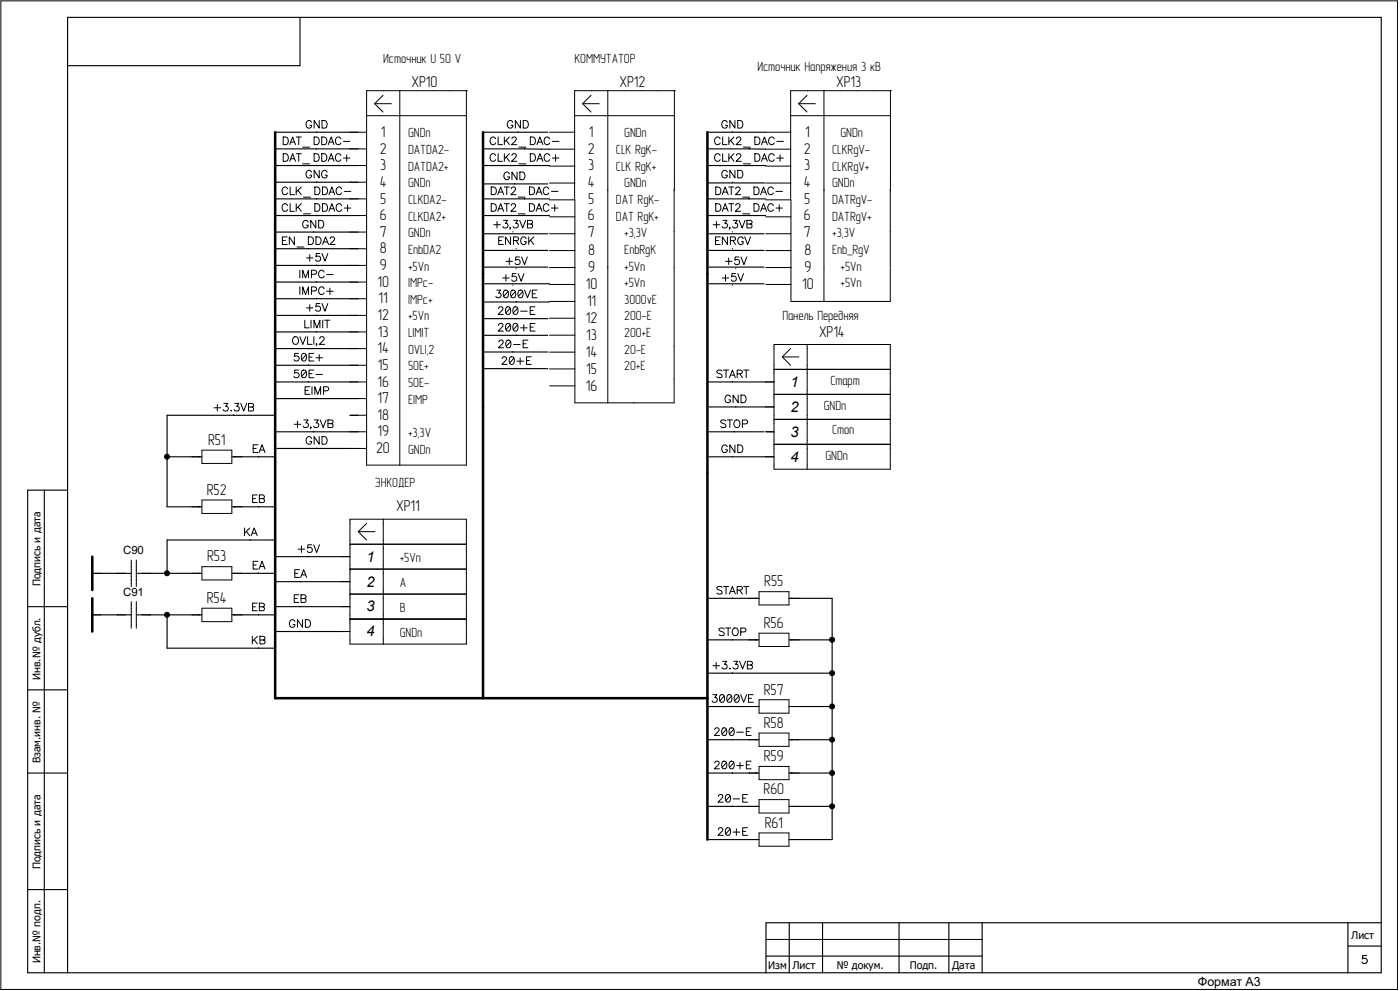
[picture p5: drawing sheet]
<svg xmlns="http://www.w3.org/2000/svg" width="420mm" height="297mm" viewBox="0 0 420 297" stroke-linecap="round" stroke-linejoin="round" font-family="sans-serif">
<g fill="#000" stroke="#000" stroke-width=".3">
<circle cx="50.1" cy="136.9" r=".74"/>
<circle cx="50.1" cy="171.8" r=".74"/>
<circle cx="50.1" cy="184.3" r=".74"/>
<circle cx="249.6" cy="191.7" r=".74"/>
<circle cx="249.6" cy="201.7" r=".74"/>
<circle cx="249.6" cy="211.7" r=".74"/>
<circle cx="249.6" cy="231.7" r=".74"/>
<circle cx="249.6" cy="221.7" r=".74"/>
<circle cx="249.6" cy="241.7" r=".74"/>
</g>
<g fill="none" stroke="#000" stroke-width=".34">
<path d="M90 5.2v14.5h-69.8M82.5 39.6h22.5M144.9 39.6h19.4M212.2 39.6h17.5M82.5 59.6h22.5M82.5 54.6h22.5M82.5 49.6h22.5M82.5 44.6h22.5M144.9 44.6l19.9 .1M144.9 59.6h19.9M144.9 49.6h19.9M144.9 55.1h19.4"/>
<path d="M212.2 59.6h17.5M212.2 49.6h17.5M212.2 44.6l17.5 .1M212.3 54.8h17.1M82.5 79.5h22.5M82.5 69.6h22.5M82.5 74.5h22.5M82.5 64.6h22.5M144.9 64.6h19.9M144.9 70.1h19.4M144.9 75.1h19.4M212.2 64.6h17.5"/>
<path d="M212.7 70.1h16.5M212.7 75.1h16.5M82.5 99.5h22.5M82.5 84.5h22.5M82.5 89.5h22.5M83.1 94.5h21.9M144.9 95.5h19.4M144.9 80.1h19.4M145.4 90.5h19.4M145.4 85h19.4M212.7 85h16.5M212.7 80.1h16.5"/>
<path d="M82.5 114.5h22.5M82.5 119.5h22.5M82.5 109.5h22.5M82.5 104.5h22.5M144.9 110.5h19.4M144.9 100.5h19.4M144.9 105.5h19.4M212.2 114.5h17.5M50.1 136.9h7.5M72.6 136.9h9.9M82.5 124.5h-32.4v27.4h7.5M83.1 134.4h21.9"/>
<path d="M83.1 129.4h21.9M212.7 136.9h17M212.7 129.4h16.5M212.7 122h17M13.3 146.9v144.6M20.3 146.9h-12v144.6h406.1v-286.3h-394.1v286.3M72.6 151.9h9.9M30.2 171.8h4.9M45.1 171.8h12.5M72.6 171.8h9.9M82.5 161.8h-32.4v10M82.5 174.3h20"/>
<path d="M82.5 166.8h20M212.2 179.3h12.5M239.6 179.3h10v72.3h-10M8.3 181.8h12M30.2 184.3h4.9M45.1 184.3h12.5M50.1 184.3v10h32.4M72.6 184.3h9.9M82.5 181.8h20M82.5 189.3h20M212.2 191.8h12.5M239.6 191.8h10"/>
<path d="M8.3 206.8h12M212.2 211.8h12.5M212.2 201.8h37.4M239.6 211.8h10M8.3 231.7h12M212.2 231.7h12.5M212.2 221.7h12.5M239.6 231.7h10M239.6 221.7h10M212.2 251.6h12.5M212.2 241.7h12.5M239.6 241.7h10"/>
<path d="M8.3 266.6h12M236.8 276.6v14.9M246.8 276.6v14.9M269.7 276.6v14.9M284.6 276.6v14.9M294.6 276.6v14.9M404.4 276.6v14.9M414.4 276.6h-184.6v14.9M229.8 286.6h64.8M404.4 283.5h10M410 286.4h-1.2l-.1 1a.84 .84 0 0 1 1.2 0 .84 .84 0 0 1-.1 1.2 .84 .84 0 0 1-1.2-.3"/>
</g>
<path d="M82.5 39.6v169.7h129.7M144.9 39.6v169.7M212.2 39.6v212M27.7 166.8v10M27.7 179.3v10" fill="none" stroke="#000" stroke-width=".76"/>
<g fill="none" stroke="#000" stroke-width=".3">
<path d="M.3 .3h418.9v296.2h-418.9zM93.5 36.7a.85 .85 0 0 0-1-.6 .85 .85 0 0 0-.7 .9v.5a.83 .83 0 0 0 .8 .9 .83 .83 0 0 0 .9-.9h-.6M95 39.5v.1M95.8 36.1v2.3l-1.6-2.3v2.3M96.6 36.1h.8a1.22 1.22 0 0 1 .8 1.2 1.22 1.22 0 0 1-.8 1.1h-.8zM105 39.6h5M110 27.2h29.9v112.2h-29.9zM110 34.7h29.9M112.4 31.1h5M112.4 31.1l2.5 2.5M114.9 28.6l-2.5 2.5M119.9 27.2v112.2"/>
<path d="M139.9 27.2h.1M153.8 36.7a.85 .85 0 0 0-.9-.6 .85 .85 0 0 0-.7 .9v.5a.83 .83 0 0 0 .8 .9 .83 .83 0 0 0 .8-.9h-.5M155.4 39.5v.1M156.1 36.1v2.3l-1.5-2.3v2.3M157 36.1h.7a1.22 1.22 0 0 1 .8 1.2 1.22 1.22 0 0 1-.8 1.1h-.7zM164.8 39.6h7.7M172.4 34.7h29.9M174.8 31.1h4.9M174.8 31.1l2.5 2.5M177.3 28.6l-2.5 2.5M182.3 27.2v67.5M202.3 27.2h.1"/>
<path d="M202.3 27.2h-29.9v32.4M202.3 27.2v29.9M218.2 36.7a.85 .85 0 0 0-1-.6 .85 .85 0 0 0-.7 .9v.5a.83 .83 0 0 0 .9 .9 .83 .83 0 0 0 .8-.9h-.6M219.7 39.5v.1M220.5 36.1v2.3l-1.6-2.3v2.3M221.3 36.1h.8a1.22 1.22 0 0 1 .8 1.2 1.22 1.22 0 0 1-.8 1.1h-.8zM229.7 39.6h7.6M237.2 34.7h29.9M239.6 31.1l2.5 2.5M239.6 31.1h5M242.1 28.6l-2.5 2.5M247.2 27.2v63"/>
<path d="M267.1 27.2h.1M267.1 27.2h-29.9v32.4M267.1 27.2v29.9M85 41.1h.7a1.22 1.22 0 0 1 .8 1.1 1.22 1.22 0 0 1-.8 1.1h-.7zM85 46.1h.7a1.22 1.22 0 0 1 .8 1.1 1.22 1.22 0 0 1-.8 1.1h-.7zM86.3 56.6a.85 .85 0 0 0-1-.6 .85 .85 0 0 0-.7 .9v.6a.86 .86 0 0 0 .7 .8 .86 .86 0 0 0 1-.5M86.9 43.3l.9-2.2 .8 2.2M86.9 48.3l.9-2.2 .8 2.2M87 56v2.3h1.3M87.2 42.6h1.1M87.2 47.6h1.1M88.9 56v2.3"/>
<path d="M88.9 41.1h1.5M88.9 46.1h1.5M89.4 57.1l1 1.2M89.6 41.1v2.2M89.6 46.1v2.2M90.4 56l-1.5 1.6M90.8 44.1h2.1M90.8 49.1h2.1M91.1 59.1h2M93.5 51.6a.85 .85 0 0 0-1-.5 .85 .85 0 0 0-.7 .8v.6a.83 .83 0 0 0 .8 .9 .83 .83 0 0 0 .9-.9h-.6M94.2 41.1h.8a1.22 1.22 0 0 1 .8 1.1 1.22 1.22 0 0 1-.8 1.1h-.8zM94.2 46.1h.8a1.22 1.22 0 0 1 .8 1.1 1.22 1.22 0 0 1-.8 1.1h-.8z"/>
<path d="M94.4 56h.8a1.22 1.22 0 0 1 .8 1.2 1.22 1.22 0 0 1-.8 1.1h-.8zM95 44.5v.1M95 49.5v.1M95 54.5v.1M95 59.5v.1M95.8 51.1v2.2l-1.6-2.2v2.2M96.5 41.1h.8a1.22 1.22 0 0 1 .8 1.1 1.22 1.22 0 0 1-.8 1.1h-.8zM96.5 46.1h.8a1.22 1.22 0 0 1 .8 1.1 1.22 1.22 0 0 1-.8 1.1h-.8zM96.7 56h.8a1.22 1.22 0 0 1 .8 1.2 1.22 1.22 0 0 1-.8 1.1h-.8zM98.1 51.6a.85 .85 0 0 0-.9-.5 .85 .85 0 0 0-.7 .8v.6a.83 .83 0 0 0 .8 .9 .83 .83 0 0 0 .8-.9h-.5M98.5 43.3l.9-2.2 .8 2.2M98.5 48.3l.9-2.2 .8 2.2"/>
<path d="M98.7 58.3l.9-2.3 .8 2.3M98.8 42.6h1.1M98.8 47.6h1.1M99 57.6h1.1M102.3 41.6a.85 .85 0 0 0-1-.5 .85 .85 0 0 0-.7 .9v.5a.86 .86 0 0 0 .7 .9 .86 .86 0 0 0 1-.6M102.3 46.6a.85 .85 0 0 0-1-.5 .85 .85 0 0 0-.7 .8v.6a.86 .86 0 0 0 .7 .8 .86 .86 0 0 0 1-.5M102.5 56.6a.85 .85 0 0 0-1-.6 .85 .85 0 0 0-.7 .9v.6a.86 .86 0 0 0 .7 .8 .86 .86 0 0 0 1-.5M103 42.4h2M103 47.4h2M103.3 57.4h1.9M104 46.4v1.9M105 59.6h5"/>
<path d="M105 54.6h5M105 44.6h5M105 49.6h5M147.4 56h.7a1.22 1.22 0 0 1 .8 1.2 1.22 1.22 0 0 1-.8 1.1h-.7zM148.7 41.6a.85 .85 0 0 0-1-.5 .85 .85 0 0 0-.7 .9 .97 .97 0 0 0 .3 1.2 .97 .97 0 0 0 1.3-.1l.1-.3M148.7 46.6a.85 .85 0 0 0-1-.5 .85 .85 0 0 0-.7 .8 .97 .97 0 0 0 .3 1.3 .97 .97 0 0 0 1.3-.2l.1-.2M149.3 58.3l.9-2.3 .9 2.3M149.4 41.1v2.2h1.3M149.4 46.1v2.2h1.3M149.6 57.6h1.1M151.3 56h1.5M151.3 41.1v2.2"/>
<path d="M151.3 46.1v2.2M151.8 42l1 1.3M151.8 47l1 1.3M152 56v2.3M152.8 52.1a.85 .85 0 0 0-.9-.5 .85 .85 0 0 0-.7 .9v.5a.83 .83 0 0 0 .8 .9 .83 .83 0 0 0 .8-.9h-.5M152.8 41.1l-1.5 1.5M152.8 46.1l-1.5 1.5M153.4 56.6l.4-.6h.5l.4 .5-.4 .8-1.1 1h1.6M153.6 41.6l.4-.5h.5l.4 .4-.3 .8-1.1 1h1.5M153.6 46.6l.4-.5h.5l.4 .4-.3 .8-1.1 1h1.5M154.3 55v.1M155.1 51.6v2.2l-1.5-2.2v2.2"/>
<path d="M155.4 59.1h2.1M155.7 44.1h2.1M155.7 49.1h2.1M156 51.6h.7a1.22 1.22 0 0 1 .8 1.1 1.22 1.22 0 0 1-.8 1.1h-.7zM157.4 44.5v.1M157.4 49.5v.1M157.4 59.5v.1M158.8 56h.8a1.22 1.22 0 0 1 .8 1.2 1.22 1.22 0 0 1-.8 1.1h-.8zM159.1 41.1h.8a1.22 1.22 0 0 1 .7 1.1 1.22 1.22 0 0 1-.7 1.1h-.8zM159.1 46.1h.8a1.22 1.22 0 0 1 .7 1.1 1.22 1.22 0 0 1-.7 1.1h-.8zM160.8 58.3l.9-2.3 .9 2.3M161.1 43.3l.9-2.2 .9 2.2"/>
<path d="M161.1 48.3l.9-2.2 .9 2.2M161.2 57.6h1.1M161.4 42.6h1.1M161.4 47.6h1.1M164.6 56.6a.85 .85 0 0 0-.9-.6 .85 .85 0 0 0-.7 .9 .97 .97 0 0 0 .3 1.3 .97 .97 0 0 0 1.2-.2l.1-.2M164.8 54.9h7.7M164.8 44.7h7.7M164.8 49.8h7.7M164.9 41.6a.85 .85 0 0 0-1-.5 .85 .85 0 0 0-.7 .9 .97 .97 0 0 0 .3 1.2 .97 .97 0 0 0 1.3-.1l.1-.3M164.9 46.6a.85 .85 0 0 0-1-.5 .85 .85 0 0 0-.7 .8 .97 .97 0 0 0 .3 1.3 .97 .97 0 0 0 1.3-.2l.1-.2M165.4 57.4h2M165.7 42.4h2"/>
<path d="M165.7 47.4h2M166.7 46.4v1.9M202.2 56.7v64h-29.7v-60.8h-7.7M214.7 56h.8a1.22 1.22 0 0 1 .8 1.2 1.22 1.22 0 0 1-.8 1.1h-.8zM216 41.6a.85 .85 0 0 0-.9-.5 .85 .85 0 0 0-.7 .9 .97 .97 0 0 0 .3 1.2 .97 .97 0 0 0 1.2-.1l.1-.3M216 46.6a.85 .85 0 0 0-.9-.5 .85 .85 0 0 0-.7 .8 .97 .97 0 0 0 .3 1.3 .97 .97 0 0 0 1.2-.2l.1-.2M216.7 58.3l.9-2.3 .8 2.3M216.8 41.1v2.2h1.3M216.8 46.1v2.2h1.3M217 57.6h1.1M218.2 51.6a.85 .85 0 0 0-1-.5 .85 .85 0 0 0-.7 .8v.6a.83 .83 0 0 0 .9 .9 .83 .83 0 0 0 .8-.9h-.6M218.6 56h1.5"/>
<path d="M218.7 41.1v2.2M218.7 46.1v2.2M219.2 42l1 1.3M219.2 47l1 1.3M219.4 56v2.3M219.7 54.5v.1M220.2 41.1l-1.5 1.5M220.2 46.1l-1.5 1.5M220.5 51.1v2.2l-1.6-2.2v2.2M220.7 56.6l.4-.6h.5l.4 .5-.3 .8-1.1 1h1.6M220.9 41.6l.5-.5h.4l.4 .4-.3 .8-1.1 1h1.6M220.9 46.6l.5-.5h.4l.4 .4-.3 .8-1.1 1h1.6"/>
<path d="M221.3 51.1h.8a1.22 1.22 0 0 1 .8 1.1 1.22 1.22 0 0 1-.8 1.1h-.8zM222.8 59.1h2.1M223 44.1h2.1M223 49.1h2.1M224.7 44.5v.1M224.7 49.5v.1M224.7 59.5v.1M226.2 56h.7a1.22 1.22 0 0 1 .8 1.2 1.22 1.22 0 0 1-.8 1.1h-.7zM226.4 41.1h.8a1.22 1.22 0 0 1 .8 1.1 1.22 1.22 0 0 1-.8 1.1h-.8zM226.4 46.1h.8a1.22 1.22 0 0 1 .8 1.1 1.22 1.22 0 0 1-.8 1.1h-.8zM228.2 58.3l.9-2.3 .9 2.3M228.4 43.3l.9-2.2 .9 2.2"/>
<path d="M228.4 48.3l.9-2.2 .9 2.2M228.5 57.6h1.1M228.8 42.6h1.1M228.8 47.6h1.1M229.7 59.9h7.6v30.4h29.8v-9.9M229.7 54.9h7.6M229.7 44.7h7.6M229.7 49.8h7.6M232 56.6a.85 .85 0 0 0-1-.6 .85 .85 0 0 0-.7 .9 .97 .97 0 0 0 .3 1.3 .97 .97 0 0 0 1.3-.2l.1-.2M232.2 41.6a.85 .85 0 0 0-.9-.5 .85 .85 0 0 0-.7 .9 .97 .97 0 0 0 .3 1.2 .97 .97 0 0 0 1.3-.1v-.3M232.2 46.6a.85 .85 0 0 0-.9-.5 .85 .85 0 0 0-.7 .8 .97 .97 0 0 0 .3 1.3 .97 .97 0 0 0 1.3-.2v-.2M232.8 57.4h1.9"/>
<path d="M233 42.4h2M233 47.4h2M234 46.4v1.9M267.1 56.7v23.5M84.7 72.1h.9M86.1 71h-1.4v2.3h1.4M86.3 61.6a.85 .85 0 0 0-1-.6 .85 .85 0 0 0-.7 .9v.6a.86 .86 0 0 0 .7 .8 .86 .86 0 0 0 1-.5M87 61v2.3h1.3M88.3 71v2.3l-1.5-2.3v2.3M88.9 61v2.3M89.1 74h2.1M89.4 62.1l1 1.2"/>
<path d="M90.4 61l-1.5 1.6M91.1 64.1h2M91.9 77.3h2M92.5 66.6a.85 .85 0 0 0-1-.6 .85 .85 0 0 0-.7 .9v.6a.83 .83 0 0 0 .8 .8 .83 .83 0 0 0 .9-.8h-.6M92.5 74.4v.1M92.5 71h.8a1.22 1.22 0 0 1 .7 1.1 1.22 1.22 0 0 1-.7 1.2h-.8zM92.9 76.3v2M94 69.4v.2M94.4 61h.8a1.22 1.22 0 0 1 .8 1.2 1.22 1.22 0 0 1-.8 1.1h-.8zM94.7 66v2.3l-1.5-2.3v2.3M94.8 71h.7a1.22 1.22 0 0 1 .8 1.1 1.22 1.22 0 0 1-.8 1.2h-.7zM95 64.5v.1"/>
<path d="M95 79.4v.1M95.6 66h.8a1.22 1.22 0 0 1 .7 1.2 1.22 1.22 0 0 1-.7 1.1h-.8zM96 76h-1.1l-.1 1a.8 .8 0 0 1 1.2 0 .8 .8 0 0 1-.2 1.2 .8 .8 0 0 1-1.1-.3M96.6 76l.9 2.3 .8-2.3M96.7 61h.8a1.22 1.22 0 0 1 .8 1.2 1.22 1.22 0 0 1-.8 1.1h-.8zM96.8 73.3l.9-2.3 .9 2.3M97.1 72.5h1.1M98.7 63.3l.9-2.3 .8 2.3M99 62.6h1.1M99.1 71.5l.4-.5h.4l.5 .4-.4 .8-1.1 1.1h1.6M102.5 61.6a.85 .85 0 0 0-1-.6 .85 .85 0 0 0-.7 .9v.6a.86 .86 0 0 0 .7 .8 .86 .86 0 0 0 1-.5M103.3 62.4h1.9"/>
<path d="M104.3 61.4v1.9M105 74.5h5M105 69.6h5M105 79.5h5M105 64.6h5M147.4 61h.7a1.22 1.22 0 0 1 .8 1.2 1.22 1.22 0 0 1-.8 1.1h-.7zM148.1 67.4h2M149.1 66.4v1.9M149.3 63.3l.9-2.3 .9 2.3M149.6 72.1h.9M149.6 62.6h1.1M151 71h-1.4v2.3h1.4"/>
<path d="M151 66h1.3l-.7 .9a.73 .73 0 0 1 .8 .9 .73 .73 0 0 1-1 .5l-.6-.4M151.3 61h1.5M151.8 78.3h2M152 61v2.3M152.8 77.3v2M153.2 71v2.3l-1.6-2.3v2.3M153.2 68.2h-.2h.2l-.2 .5M153.4 61.6l.4-.6h.5l.4 .5-.4 .8-1.1 1h1.6M153.9 69.4v.2M154.1 72.1l1.3-.1 .2-.5-.6-.5h-.9v2.3M154.1 66h1.3l-.7 .9a.73 .73 0 0 1 .8 .9 .73 .73 0 0 1-1 .5l-.6-.4M154.8 72.1l.8 1.2"/>
<path d="M154.9 74.4v.1M155.4 64.1h2.1M155.8 77h-1.1l-.1 1a.8 .8 0 0 1 1.3 0 .8 .8 0 0 1-.2 1.2 .8 .8 0 0 1-1.2-.3M155.9 66l.9 2.3 .9-2.3M156.5 77l.9 2.3 .8-2.3M157.4 64.5v.1M157.9 71.5a.85 .85 0 0 0-1-.5 .85 .85 0 0 0-.7 .9v.5a.83 .83 0 0 0 .8 .9 .83 .83 0 0 0 .9-.9h-.6M158.2 66l1.5 .3v.6l-.5 .2 .6 .5-.2 .6-1.4 .1zM158.2 67.1h1M158.6 71v2.3M158.8 61h.8a1.22 1.22 0 0 1 .8 1.2 1.22 1.22 0 0 1-.8 1.1h-.8zM159.2 72l.9 1.3"/>
<path d="M160.1 71l-1.5 1.5M160.8 63.3l.9-2.3 .9 2.3M161.2 62.6h1.1M164.6 61.6a.85 .85 0 0 0-.9-.6 .85 .85 0 0 0-.7 .9 .97 .97 0 0 0 .3 1.3 .97 .97 0 0 0 1.2-.2l.1-.2M164.8 75.1h7.7M164.8 70.1h7.7M164.8 65h7.7M165.4 62.4h2M166.4 61.4v1.9M214 67.4h1.9M214.6 72.1h.9M214.7 61h.8a1.22 1.22 0 0 1 .8 1.2 1.22 1.22 0 0 1-.8 1.1h-.8z"/>
<path d="M214.9 66.4v1.9M216.1 71h-1.5v2.3h1.5M216.7 63.3l.9-2.3 .8 2.3M216.9 66h1.2l-.7 .9a.73 .73 0 0 1 .8 .9 .73 .73 0 0 1-1 .5l-.5-.4M217 62.6h1.1M217.6 78.3h2M218.2 71v2.3l-1.5-2.3v2.3M218.6 77.3v2M218.6 61h1.5M219 68.2h-.2h.2l-.2 .5M219.1 72.1l1.3-.1 .2-.4v-.4l-1.5-.2v2.3M219.4 61v2.3"/>
<path d="M219.7 69.4v.2M219.7 74.4v.1M219.9 72.1l.7 1.2M220 66h1.2l-.7 .9a.73 .73 0 0 1 .8 .9 .73 .73 0 0 1-1 .5l-.5-.4M220.7 61.6l.4-.6h.5l.4 .5-.3 .8-1.1 1h1.6M221.7 77h-1.1l-.1 1a.8 .8 0 0 1 1.2 0 .8 .8 0 0 1-.2 1.2 .8 .8 0 0 1-1.2-.3M221.7 66l.9 2.3 .9-2.3M222.3 77l.9 2.3 .8-2.3M222.8 64.1h2.1M223 71.5a.85 .85 0 0 0-1-.5 .85 .85 0 0 0-.7 .9 .97 .97 0 0 0 .3 1.2 .97 .97 0 0 0 1.3-.1l.1-.6h-.6M223.4 71l.9 2.3 .9-2.3M224.1 67.1h.9"/>
<path d="M224.1 66l1.4 .3v.6l-.5 .2 .6 .5-.2 .6-1.3 .1zM224.7 64.5v.1M226.2 61h.7a1.22 1.22 0 0 1 .8 1.2 1.22 1.22 0 0 1-.8 1.1h-.7zM228.2 63.3l.9-2.3 .9 2.3M228.5 62.6h1.1M229.7 75.1h7.6M229.7 70.1h7.6M229.7 65h7.6M232 61.6a.85 .85 0 0 0-1-.6 .85 .85 0 0 0-.7 .9 .97 .97 0 0 0 .3 1.3 .97 .97 0 0 0 1.3-.2l.1-.2M232.8 62.4h1.9M233.8 61.4v1.9M90 81v2.3"/>
<path d="M90 86v2.3M90.8 88.3v-2.3l.9 2.3 .8-2.3v2.3M90.8 83.3v-2.3l.9 2.3 .8-2.3v2.3M91.4 96v2.3h1.4M91.9 92.3h2M92.9 91.3v2M93.3 96v2.3M93.4 87.2l1.3-.1 .3-.4-.2-.5-1.4-.2v2.3M93.4 82.2l1.3-.1 .3-.4-.2-.5-1.4-.2v2.3M94.2 98.3v-2.3l.9 2.3 .9-2.3v2.3M95 84.4v.1M95 89.4v.1"/>
<path d="M95 94.4v.1M95 99.4v.1M96 91h-1.1l-.1 1a.8 .8 0 0 1 1.2 0 .8 .8 0 0 1-.2 1.2 .8 .8 0 0 1-1.1-.4M96.6 91l.9 2.3 .8-2.3M96.8 96v2.3M97.2 86.5a.85 .85 0 0 0-.9-.5 .85 .85 0 0 0-.7 .9v.5a.86 .86 0 0 0 .7 .9 .86 .86 0 0 0 .9-.5M97.2 81.5a.85 .85 0 0 0-.9-.5 .85 .85 0 0 0-.7 .9v.5a.86 .86 0 0 0 .7 .9 .86 .86 0 0 0 .9-.5M97.4 96h1.5M98 87.3h1.9M98 82.3h1.9M98.1 96v2.3M99 86.3v2"/>
<path d="M105 99.5h5M105 89.5h5M105 94.5h5M105 84.5h5M149 87h1.2l-.6 .8a.77 .77 0 0 1 .5 1.3 .77 .77 0 0 1-1.3-.3M149.6 92.5l.4-.6 .7 .1 .2 .4-.1 .4-1.4 1.4h1.6M149.6 97.5l.4-.6 .7 .1 .2 .4-.1 .4-1.4 1.4h1.6M150.8 83.3h1.9M151.3 87a.8 .8 0 0 1 1.1 .4 1.09 1.09 0 0 1 .1 1.3 1.09 1.09 0 0 1-1.2 .5 1.79 1.79 0 0 1 0-2.2zM151.8 82.3v2M152 92a.8 .8 0 0 1 1.1 .4 1.09 1.09 0 0 1 .1 1.3 1.09 1.09 0 0 1-1.2 .4 1.79 1.79 0 0 1 0-2.1zM152 97a.8 .8 0 0 1 1.1 .4 1.09 1.09 0 0 1 .1 1.3 1.09 1.09 0 0 1-1.2 .4 1.79 1.79 0 0 1 0-2.1z"/>
<path d="M152.4 87.4l-1.3 1.4M153.1 92.4l-1.3 1.4M153.1 97.4l-1.3 1.4M153.5 87a.8 .8 0 0 1 1.1 .4 1.09 1.09 0 0 1 .1 1.3 1.09 1.09 0 0 1-1.2 .5 1.79 1.79 0 0 1 0-2.2zM153.9 85.4v.1M154.2 92a.8 .8 0 0 1 1.1 .4 1.09 1.09 0 0 1 .1 1.3 1.09 1.09 0 0 1-1.2 .4 1.79 1.79 0 0 1 0-2.1zM154.2 97a.8 .8 0 0 1 1.1 .4 1.09 1.09 0 0 1 .1 1.3 1.09 1.09 0 0 1-1.2 .4 1.79 1.79 0 0 1 0-2.1zM154.6 87.4l-1.3 1.4M154.8 82h-1.1l-.1 1a.8 .8 0 0 1 1.2 0 .8 .8 0 0 1-.1 1.2 .8 .8 0 0 1-1.2-.3M154.9 80.4v.2M154.9 90.4v.1M154.9 95.4v.1"/>
<path d="M155.3 92.4l-1.3 1.4M155.3 97.4l-1.3 1.4M155.4 82l.9 2.3 .9-2.3M155.7 87a.8 .8 0 0 1 1.1 .4 1.09 1.09 0 0 1 .1 1.3 1.09 1.09 0 0 1-1.2 .5 1.79 1.79 0 0 1 0-2.2zM156.2 93.3h2M156.2 98.3h2M156.8 87.4l-1.3 1.4M157.1 97.3v1.9M157.4 87l.8 2.2 .9-2.2M159 93h.9M159 98h.9M159.7 88.1h.9"/>
<path d="M160.5 91.9h-1.5v2.3h1.5M160.5 96.9h-1.5v2.3h1.5M161.1 87h-1.4v2.2h1.4M164.8 85.3h7.7M164.8 80.2h7.7M164.8 90.3h7.7M164.8 95.4h7.7M182.3 94.9v25.8M216.7 83.3h1.9M217.6 82.3v2M219.7 85.4v.1M220.7 82h-1.1l-.1 1a.8 .8 0 0 1 1.2 0 .8 .8 0 0 1-.2 1.2 .8 .8 0 0 1-1.1-.3"/>
<path d="M220.7 80.4v.2M221.3 82l.9 2.3 .9-2.3M229.7 85.3h7.6M229.7 80.2h7.6M88.2 101a1.13 1.13 0 0 1 1.3 .5 1.13 1.13 0 0 1-.2 1.4 1.05 1.05 0 0 1-1.5-.2 1.05 1.05 0 0 1 .2-1.4zM89.5 105.9h-1.1l-.1 1a.83 .83 0 0 1 1.3 0 .83 .83 0 0 1-.2 1.2 .83 .83 0 0 1-1.2-.3M89.5 110.9h-1.1l-.1 1a.83 .83 0 0 1 1.3 0 .83 .83 0 0 1-.2 1.2 .83 .83 0 0 1-1.2-.3M90 100.9l.8 2.3 .9-2.3M90.7 106a.8 .8 0 0 1 1.1 .3 1.09 1.09 0 0 1 .1 1.3 1.09 1.09 0 0 1-1.2 .5 1.79 1.79 0 0 1 0-2.1zM90.7 111a.8 .8 0 0 1 1.1 .3 1.09 1.09 0 0 1 .1 1.3 1.09 1.09 0 0 1-1.2 .5 1.79 1.79 0 0 1 0-2.1zM91.5 117h.9M91.8 106.3l-1.3 1.5"/>
<path d="M91.8 111.3l-1.3 1.5M92.3 100.9v2.3h1.3M92.5 104.4v.1M92.5 109.3v.2M92.5 114.3v.2M92.7 107h.9M92.7 112h.9M92.9 115.9h-1.4v2.3h1.4M93.6 115.9v2.3M94.1 105.9h-1.4v2.3h1.4M94.1 110.9h-1.4v2.3h1.4M94.1 100.9v2.3"/>
<path d="M94.4 118.2v-2.3l.9 2.3 .9-2.3v2.3M94.8 107.2h2M94.8 112.2h2M95 119.3v.2M95 103.1h-.2h.2l-.2 .5M95.8 106.3v1.9M95.9 101.5l.5-.6 .6 .1 .2 .3v.5l-1.4 1.4h1.6M97.1 117.1l1.3-.1 .2-.3-.1-.6-1.4-.2v2.3M105 114.5h5M105 109.5h5M105 119.5h5M105 104.5h5"/>
<path d="M149.6 102.5l.5-.6 .6 .1 .3 .4-.1 .4-1.4 1.4h1.6M150.7 107.5l.4-.6 .7 .1 .2 .4-.1 .4-1.4 1.4h1.6M152.1 102a.8 .8 0 0 1 1.1 .4 1.09 1.09 0 0 1 .1 1.3 1.09 1.09 0 0 1-1.2 .4 1.79 1.79 0 0 1 0-2.1zM153.1 107a.8 .8 0 0 1 1.1 .4 1.09 1.09 0 0 1 .1 1.3 1.09 1.09 0 0 1-1.2 .4 1.79 1.79 0 0 1 0-2.1zM153.2 102.4l-1.4 1.4M153.9 105.4v.1M154.1 103.3h1.9M154.2 107.4l-1.3 1.4M154.9 100.4v.1M154.9 110.4v.1M155.1 108.2h2M156 107.3v1.9"/>
<path d="M156.9 103h.9M157.9 108h.9M158.4 101.9h-1.5v2.3h1.5M159.4 106.9h-1.5v2.3h1.5M164.8 115.7h7.7M164.8 105.5h7.7M164.8 100.5h7.7M164.8 110.6h7.7M216.6 111.2l-.5-.3-1 .3 .2 .6 1.1 .4 .2 .7-.5 .3-1-.3M217 110.9h1.6M217.8 110.9v2.3M218.8 113.2l.9-2.3 .9 2.3"/>
<path d="M219.2 119a.85 .85 0 0 0-1-.6 .85 .85 0 0 0-.7 .9v.5a.83 .83 0 0 0 .8 .9 .83 .83 0 0 0 .9-.9h-.6M219.2 112.4h1.1M219.7 114.3v.2M221.1 112l1.4-.1 .2-.6-.2-.3-1.4-.1v2.3M221.4 118.4v2.3l-1.5-2.3v2.3M221.9 112l.8 1.2M222.3 118.4h.8a1.22 1.22 0 0 1 .7 1.1 1.22 1.22 0 0 1-.7 1.2h-.8zM223.1 110.9h1.6M223.9 110.9v2.3M229.7 114.5h2.5M232.2 103.3h34.9v37.3h-34.9zM232.2 118.2h34.9"/>
<path d="M232.2 110.7h34.9M234.7 107h4.9M234.7 107l2.5 2.5M237.2 104.5l-2.5 2.5M242.1 103.3v37.3M57.6 136.9h3M60.6 134.9h9v4h-9zM64.2 122.2h2M65.2 121.2v2M67.1 120.9h1.3l-.7 .9a.73 .73 0 0 1 .8 .8 .73 .73 0 0 1-1 .6l-.6-.4M69.3 123v.2zM69.6 136.9h3"/>
<path d="M70.1 124.3v.2M70.4 120.9h1.3l-.7 .9a.73 .73 0 0 1 .8 .8 .73 .73 0 0 1-1 .6l-.6-.4M72.2 120.9l.9 2.3 .9-2.3M74.5 120.9l1.5 .2v.7l-.5 .2 .6 .4-.2 .7-1.4 .1zM74.5 122h1M75.9 134.4h.9M77.4 133.3h-1.5v2.3h1.5M77.6 136.8v.1M77.7 135.6l.9-2.3 .9 2.3M78.1 134.9h1.1M88.3 127.2h2M89.2 126.2v1.9"/>
<path d="M91.2 125.9h1.2l-.7 .8a.73 .73 0 0 1 .9 .9 .73 .73 0 0 1-1.1 .5l-.5-.4M93.3 128.1h-.2h.2l-.2 .5M93.5 131.4a.85 .85 0 0 0-1-.5 .85 .85 0 0 0-.7 .8v.6a.83 .83 0 0 0 .8 .9 .83 .83 0 0 0 .9-.9h-.6M94 129.3v.1M94.3 125.9h1.2l-.7 .8a.73 .73 0 0 1 .8 .9 .73 .73 0 0 1-1 .5l-.5-.4M95 134.3v.1M95.8 130.9v2.2l-1.6-2.2v2.2M96.1 125.9l.8 2.2 .9-2.2M96.6 130.9h.8a1.22 1.22 0 0 1 .8 1.1 1.22 1.22 0 0 1-.8 1.1h-.8zM98.4 127h1M98.4 125.9l1.4 .2v.6l-.4 .3 .5 .4-.2 .7h-1.3zM105 134.4h5"/>
<path d="M105 129.4h5M105 124.5h5M217.8 126.2l-.6-.3-1 .3 .1 .4 1.3 .6 .2 .6-.6 .3-1-.3M218.2 133.9a.85 .85 0 0 0-1-.6 .85 .85 0 0 0-.7 .9v.6a.83 .83 0 0 0 .9 .8 .83 .83 0 0 0 .8-.8h-.6M218.2 125.9h1.6M218.9 125.9v2.2M219.7 136.8v.1M220.2 129.3v.1M220.4 126.2l.5-.3a1.11 1.11 0 0 1 1.1 1.2 1.11 1.11 0 0 1-1.4 1l-.4-.8zM220.5 133.3v2.3l-1.6-2.3v2.3M220.7 121.8v.2M221.3 133.4h.8a1.22 1.22 0 0 1 .8 1.1 1.22 1.22 0 0 1-.8 1.1h-.8z"/>
<path d="M222.7 127h1.3l.3-.7-.6-.4h-1v2.2M229.7 136.9h2.5M229.7 129.4h2.5M229.7 122h2.5M232.2 133.2h34.9M232.2 125.7h34.9M57.6 151.9h3M60.6 149.9h9v4h-9zM69.6 151.9h3M73.4 158.2v2.4M73.9 159.3l1 1.3M74.9 158.2l-1.5 1.6"/>
<path d="M75.7 159.8h1.1M75.8 149.4h.8M77.2 148.3h-1.4v2.3h1.4M77.6 151.8v.1M77.8 149.4h1M77.8 148.3h1l.5 .5-.2 .6h-.3l.5 .5-.2 .6-1.3 .1zM105 155.6h34.9v37.4h-34.9zM107.5 159.3h5M107.5 159.3l2.5 2.5M110 156.8l-2.5 2.5M115 155.6v37.4M27.7 171.8h2.5"/>
<path d="M35.1 171.8h4.3M39.4 167.9v7.9M40.9 171.8h4.2M40.9 167.9v7.9M57.6 171.8h3M60.6 169.8h9v4h-9zM69.6 171.8h3M75.1 161.7v.1M75.4 160.6l.8-2.4 1 2.4M75.9 169.3h.9M77.4 168.2h-1.5v2.4h1.5M77.6 171.7v.1"/>
<path d="M77.7 170.6l.9-2.4 .9 2.4M78.1 169.8h1.1M88.3 179.4h.8M88.4 171.8h.9M89.5 164.6h1.9M89.7 178.3h-1.4v2.3h1.4M89.9 170.7h-1.5v2.4h1.5M90 174.2v.1M90.2 173.1l.9-2.4 .9 2.4M90.3 178.3h1l.5 .4-.2 .6-.3 .1 .5 .4-.2 .7-1.3 .1zM90.3 179.4h1M90.4 163.6v2"/>
<path d="M90.6 172.3h1.1M92.5 166.7v.1M93.5 163.3h-1.1l-.1 1a.8 .8 0 0 1 1.2 0 .8 .8 0 0 1-.2 1.2 .8 .8 0 0 1-1.1-.4M94.1 163.3l.9 2.3 .8-2.3M102.5 174.3h2.5M102.5 166.8h2.5M105 178.1h34.9M105 170.6h34.9M105 163.1h34.9M216.6 176.1l-.5-.3-1 .3 .2 .6 1.1 .4 .2 .3v.4l-.5 .3-1-.3M217 175.8h1.6M217.8 175.8v2.3"/>
<path d="M218.8 178.1l.9-2.3 .9 2.3M219.2 177.3h1.1M219.7 179.2v.1M221.1 176.9l1.4-.2 .2-.5-.2-.3-1.4-.1v2.3M221.9 176.9l.8 1.2M223.1 175.8h1.6M223.9 175.8v2.3M224.7 179.3h3M227.7 177.3h9v4h-9zM236.7 179.3h2.9M27.7 184.3h2.5M35.1 184.3h4.3"/>
<path d="M39.4 180.3v8M40.9 184.3h4.2M40.9 180.3v8M57.6 184.3h3M60.6 182.3h9v4h-9zM69.6 184.3h3M75.7 190.7v2.3M75.8 181.9h.8M76.2 191.7l1 1.3M77.2 180.8h-1.4v2.2h1.4M77.2 190.7l-1.5 1.5M77.6 184.1v.2"/>
<path d="M77.6 194.1v.2M77.8 181.9h1M77.8 180.8h1l.5 .4-.2 .6-.3 .1 .5 .4-.2 .7h-1.3zM78 191.8h1M78 190.7h1l.5 .5-.2 .5-.3 .1 .5 .4-.2 .7-1.3 .1zM88.5 186.3a.85 .85 0 0 0-1-.6 .85 .85 0 0 0-.7 .9v.6a.83 .83 0 0 0 .9 .8 .83 .83 0 0 0 .8-.8h-.6M90 181.7v.1M90 189.1v.2M90.8 185.7v2.3l-1.6-2.3v2.3M91.6 185.7h.8a1.22 1.22 0 0 1 .8 1.2 1.22 1.22 0 0 1-.8 1.1h-.8zM102.5 189.3h2.5M102.5 181.8h2.5"/>
<path d="M105 185.5h34.9M213.9 199.5h2M214.8 198.5v2M216.8 198.2h1.2l-.7 .9a.73 .73 0 0 1 .9 .8 .73 .73 0 0 1-1.1 .6l-.5-.4M217.3 188.5l-.6-.3-1 .3 .1 .5 1.2 .5 .3 .4v.3l-.6 .3-1-.3M217.7 188.2h1.5M218.4 188.2v2.3M219.7 191.6v.2M219.9 188.5l.4-.3a1.11 1.11 0 0 1 1.2 1.2 1.11 1.11 0 0 1-1.4 1l-.4-.7zM220.1 198.2h1.2l-.7 .9a.73 .73 0 0 1 .9 .8 .73 .73 0 0 1-1.1 .6l-.5-.4M221.9 198.2l.9 2.3 .8-2.3M222.2 189.4l1.3-.1 .3-.7-.6-.4h-1v2.3"/>
<path d="M224.2 199.3h1M224.2 198.2l1.4 .2v.7l-.4 .2 .5 .4-.2 .7-1.3 .1zM224.7 191.8h3M227.7 189.8h9v4h-9zM236.7 191.8h2.9M213.9 208.2h1.2l-.7 .9a.77 .77 0 0 1 .6 1.2 .77 .77 0 0 1-1.4-.2M214.4 218.7l.4-.6 .7 .1 .2 .4-.1 .4-1.3 1.4h1.6M216.2 208.3a.8 .8 0 0 1 1.1 .3 1.09 1.09 0 0 1 .1 1.3 1.09 1.09 0 0 1-1.2 .5 1.79 1.79 0 0 1 0-2.1zM216.8 218.2a.8 .8 0 0 1 1.1 .4 1.09 1.09 0 0 1 .1 1.3 1.09 1.09 0 0 1-1.2 .4 1.79 1.79 0 0 1 0-2.1zM217.3 208.6l-1.4 1.5M217.9 218.6l-1.3 1.4M218.4 208.3a.8 .8 0 0 1 1.1 .3 1.09 1.09 0 0 1 .1 1.3 1.09 1.09 0 0 1-1.2 .5 1.79 1.79 0 0 1 0-2.1z"/>
<path d="M219 200.3v.2zM219 218.2a.8 .8 0 0 1 1.1 .4 1.09 1.09 0 0 1 .1 1.3 1.09 1.09 0 0 1-1.2 .4 1.79 1.79 0 0 1 0-2.1zM219.5 208.6l-1.4 1.5M219.7 201.6v.2M219.7 211.6v.2M220.1 218.6l-1.3 1.4M220.6 208.3a.8 .8 0 0 1 1.1 .3 1.09 1.09 0 0 1 .1 1.3 1.09 1.09 0 0 1-1.2 .5 1.79 1.79 0 0 1 0-2.1zM221 219.5h2M221.7 208.6l-1.4 1.5M222.2 208.2l.9 2.3 .9-2.3M223.9 219.2h.9M224.5 209.3h.9"/>
<path d="M224.7 211.8h3M225.3 218.1h-1.4v2.3h1.4M226 208.2h-1.5v2.3h1.5M227.7 209.7h9v4h-9zM227.7 219.7h9v4h-9zM236.7 211.8h2.9M214.4 228.7l.4-.6 .7 .1 .2 .4-.1 .4-1.3 1.4h1.6M215.5 238.7l.4-.6 .7 .1 .2 .3-.1 .5-1.3 1.4h1.6M216.8 228.2a.8 .8 0 0 1 1.1 .4 1.09 1.09 0 0 1 .1 1.3 1.09 1.09 0 0 1-1.2 .4 1.79 1.79 0 0 1 0-2.1zM217.9 228.6l-1.3 1.4M217.9 238.2a.8 .8 0 0 1 1.1 .3 1.09 1.09 0 0 1 .1 1.3 1.09 1.09 0 0 1-1.2 .5 1.79 1.79 0 0 1 0-2.1zM219 228.2a.8 .8 0 0 1 1.1 .4 1.09 1.09 0 0 1 .1 1.3 1.09 1.09 0 0 1-1.2 .4 1.79 1.79 0 0 1 0-2.1z"/>
<path d="M219 238.5l-1.3 1.5M219.7 221.6v.1M219.7 231.6v.1M219.9 239.4h2M220.1 228.6l-1.3 1.4M221 229.4h2M222 228.5v1.9M222.8 239.2h.9M223.9 229.2h.9M224.2 238.1h-1.4v2.3h1.4M224.7 231.7h3M224.7 221.7h3"/>
<path d="M225.3 228.1h-1.4v2.3h1.4M227.7 229.7h9v4h-9zM227.7 239.6h9v4.1h-9zM236.7 231.7h2.9M236.7 221.7h2.9M215.5 248.6l.4-.5 .7 .1 .2 .3-.1 .5-1.3 1.4h1.6M217.9 248.2a.8 .8 0 0 1 1.1 .3 1.09 1.09 0 0 1 .1 1.3 1.09 1.09 0 0 1-1.2 .5 1.79 1.79 0 0 1 0-2.1zM219 248.5l-1.3 1.4M219.7 241.6v.1M219.7 251.5v.1M219.9 249.4h2M220.9 248.4v2"/>
<path d="M222.8 249.2h.9M224.2 248.1h-1.4v2.3h1.4M224.7 241.7h3M224.7 251.6h3M227.7 249.6h9v4h-9zM236.7 241.7h2.9M236.7 251.6h2.9M229.8 281.6h64.8"/>
</g>
<g font-size="4.7">
<text x="123.5" y="26.1">XP10</text>
<text x="185.9" y="26.1">XP12</text>
<text x="250.9" y="26.1">XP13</text>
<text x="114.3" y="41">1</text>
<text x="176.7" y="41">1</text>
<text x="241.5" y="41">1</text>
<text x="113.9" y="46">2</text>
<text x="176.3" y="46">2</text>
<text x="241.2" y="46">2</text>
<text x="114" y="51">3</text>
<text x="176.4" y="51">3</text>
<text x="241.3" y="51">3</text>
<text x="113.9" y="56">4</text>
<text x="176.3" y="56">4</text>
<text x="241.2" y="56">4</text>
<text x="113.9" y="66">6</text>
<text x="114" y="61">5</text>
<text x="176.3" y="66">6</text>
<text x="176.4" y="61">5</text>
<text x="241.2" y="66">6</text>
<text x="241.3" y="61">5</text>
<text x="113.9" y="71">7</text>
<text x="176.3" y="71">7</text>
<text x="241.2" y="71">7</text>
<text x="113.9" y="75.9">8</text>
<text x="176.5" y="76.5">8</text>
<text x="241.3" y="76.5">8</text>
<text x="113.9" y="80.9">9</text>
<text x="176.5" y="81.6">9</text>
<text x="241.3" y="81.6">9</text>
<text x="113.2" y="85.9">10</text>
<text x="175.8" y="86.7">10</text>
<text x="240.6" y="86.7">10</text>
<text x="113.2" y="95.9">12</text>
<text x="113.6" y="90.9">11</text>
<text x="176.1" y="91.7">11</text>
<text x="113.3" y="100.9">13</text>
<text x="175.8" y="96.8">12</text>
<text x="175.9" y="101.9">13</text>
<text x="245.7" y="100.9">XP14</text>
<text x="113.2" y="105.9">14</text>
<text x="175.8" y="106.9">14</text>
<text x="113.3" y="110.9">15</text>
<text x="175.9" y="112">15</text>
<text x="113.2" y="115.9">16</text>
<text x="175.8" y="117.1">16</text>
<text x="113.2" y="120.9">17</text>
<text x="113.2" y="125.8">18</text>
<text x="113.2" y="130.8">19</text>
<text x="62.4" y="133.3">R51</text>
<text x="112.9" y="135.8">20</text>
<text x="62.1" y="148.3">R52</text>
<text x="118.9" y="153.2">XP11</text>
<text x="62.1" y="168.2">R53</text>
<text x="229.3" y="175.7">R55</text>
<text x="62.1" y="180.7">R54</text>
<text x="229.2" y="188.2">R56</text>
<text x="229.2" y="208.2">R57</text>
<text x="229.2" y="218.1">R58</text>
<text x="229.2" y="228.1">R59</text>
<text x="229.1" y="238.1">R60</text>
<text x="229.4" y="248">R61</text>
</g>
<g font-size="4.4">
<text x="237.2" y="116">1</text>
<text x="237.2" y="123.4">2</text>
<text x="237.2" y="130.9">3</text>
<text x="237.2" y="138.4">4</text>
<text x="110" y="168.3">1</text>
<text x="110" y="175.8">2</text>
<text x="110" y="183.3">3</text>
<text x="110" y="190.8">4</text>
</g>
<g font-size="4">
<text x="115" y="18.8">Источник U 50 V</text>
<text x="172.3" y="18.8">КОММУТАТОР</text>
<text x="227.2" y="21.3">Источник Напряжения 3 кВ</text>
<text x="122.4" y="41.2">GNDn</text>
<text x="187.3" y="41.2">GNDn</text>
<text x="252.1" y="41.2">GNDn</text>
<text x="122.4" y="46.2">DATDA2-</text>
<text x="184.8" y="46.2">CLK RgK-</text>
<text x="249.6" y="46.2">CLKRgV-</text>
<text x="122.4" y="51.2">DATDA2+</text>
<text x="184.8" y="51.2">CLK RgK+</text>
<text x="249.6" y="51.2">CLKRgV+</text>
<text x="122.4" y="56.2">GNDn</text>
<text x="187.3" y="56.2">GNDn</text>
<text x="249.6" y="56.2">GNDn</text>
<text x="122.4" y="61.2">CLKDA2-</text>
<text x="184.8" y="61.2">DAT RgK-</text>
<text x="249.6" y="61.2">DATRgV-</text>
<text x="122.4" y="66.1">CLKDA2+</text>
<text x="122.4" y="71.1">GNDn</text>
<text x="184.8" y="66.1">DAT RgK+</text>
<text x="187.3" y="71.1">+3,3V</text>
<text x="249.6" y="66.1">DATRgV+</text>
<text x="249.6" y="71.1">+3,3V</text>
<text x="122.4" y="76.1">EnbDA2</text>
<text x="187.3" y="76.1">EnbRgK</text>
<text x="249.6" y="76.1">Enb_RgV</text>
<text x="122.4" y="81.1">+5Vn</text>
<text x="187.3" y="81.1">+5Vn</text>
<text x="252.1" y="81.1">+5Vn</text>
<text x="122.4" y="86.1">IMPc-</text>
<text x="187.3" y="86.1">+5Vn</text>
<text x="252.1" y="86.1">+5Vn</text>
<text x="122.4" y="91.1">IMPc+</text>
<text x="187.3" y="91.1">3000vE</text>
<text x="122.4" y="96.1">+5Vn</text>
<text x="122.4" y="101">LIMIT</text>
<text x="187.3" y="96.1">200-E</text>
<text x="187.3" y="101">200+E</text>
<text x="234.7" y="96.1">Панель Передняя</text>
<text x="122.4" y="106">OVLI,2</text>
<text x="187.3" y="106">20-E</text>
<text x="122.4" y="111">50E+</text>
<text x="187.3" y="111">20+E</text>
<text x="122.4" y="116">50E-</text>
<text x="249.1" y="115.5">Старт</text>
<text x="122.4" y="121">EIMP</text>
<text x="247.1" y="123">GNDn</text>
<text x="122.4" y="131">+3,3V</text>
<text x="249.6" y="130">Стоп</text>
<text x="122.4" y="136">GNDn</text>
<text x="247.6" y="138">GNDn</text>
<text x="112.5" y="146">ЭНКОДЕР</text>
<text x="119.9" y="168.4">+5Vn</text>
<text x="119.9" y="175.9">А</text>
<text x="119.9" y="183.3">B</text>
<text x="119.9" y="190.8">GNDn</text>
</g>
<text font-size="3.8" x="359.4" y="295.7">Формат А3</text>
<g font-size="3.4">
<text x="37" y="166">C90</text>
<text x="37" y="178.5">C91</text>
</g>
<g font-size="3.2">
<text x="12.1" y="175.8" transform="rotate(-90 12.1 175.8)">Подпись и дата</text>
<text x="12.1" y="203.9" transform="rotate(-90 12.1 203.9)">Инв.№ дубл.</text>
<text x="12.1" y="228.7" transform="rotate(-90 12.1 228.7)">Взам.инв. №</text>
<text x="12.1" y="260.6" transform="rotate(-90 12.1 260.6)">Подпись и дата</text>
<text x="405.4" y="281.3">Лист</text>
<text x="12.1" y="288.8" transform="rotate(-90 12.1 288.8)">Инв.№ подп.</text>
<text x="230.5" y="290.3">Изм Лист</text>
<text x="251" y="290.3">№ докум.</text>
<text x="272.9" y="290.3">Подп.</text>
<text x="285.6" y="290.3">Дата</text>
</g>
</svg>
